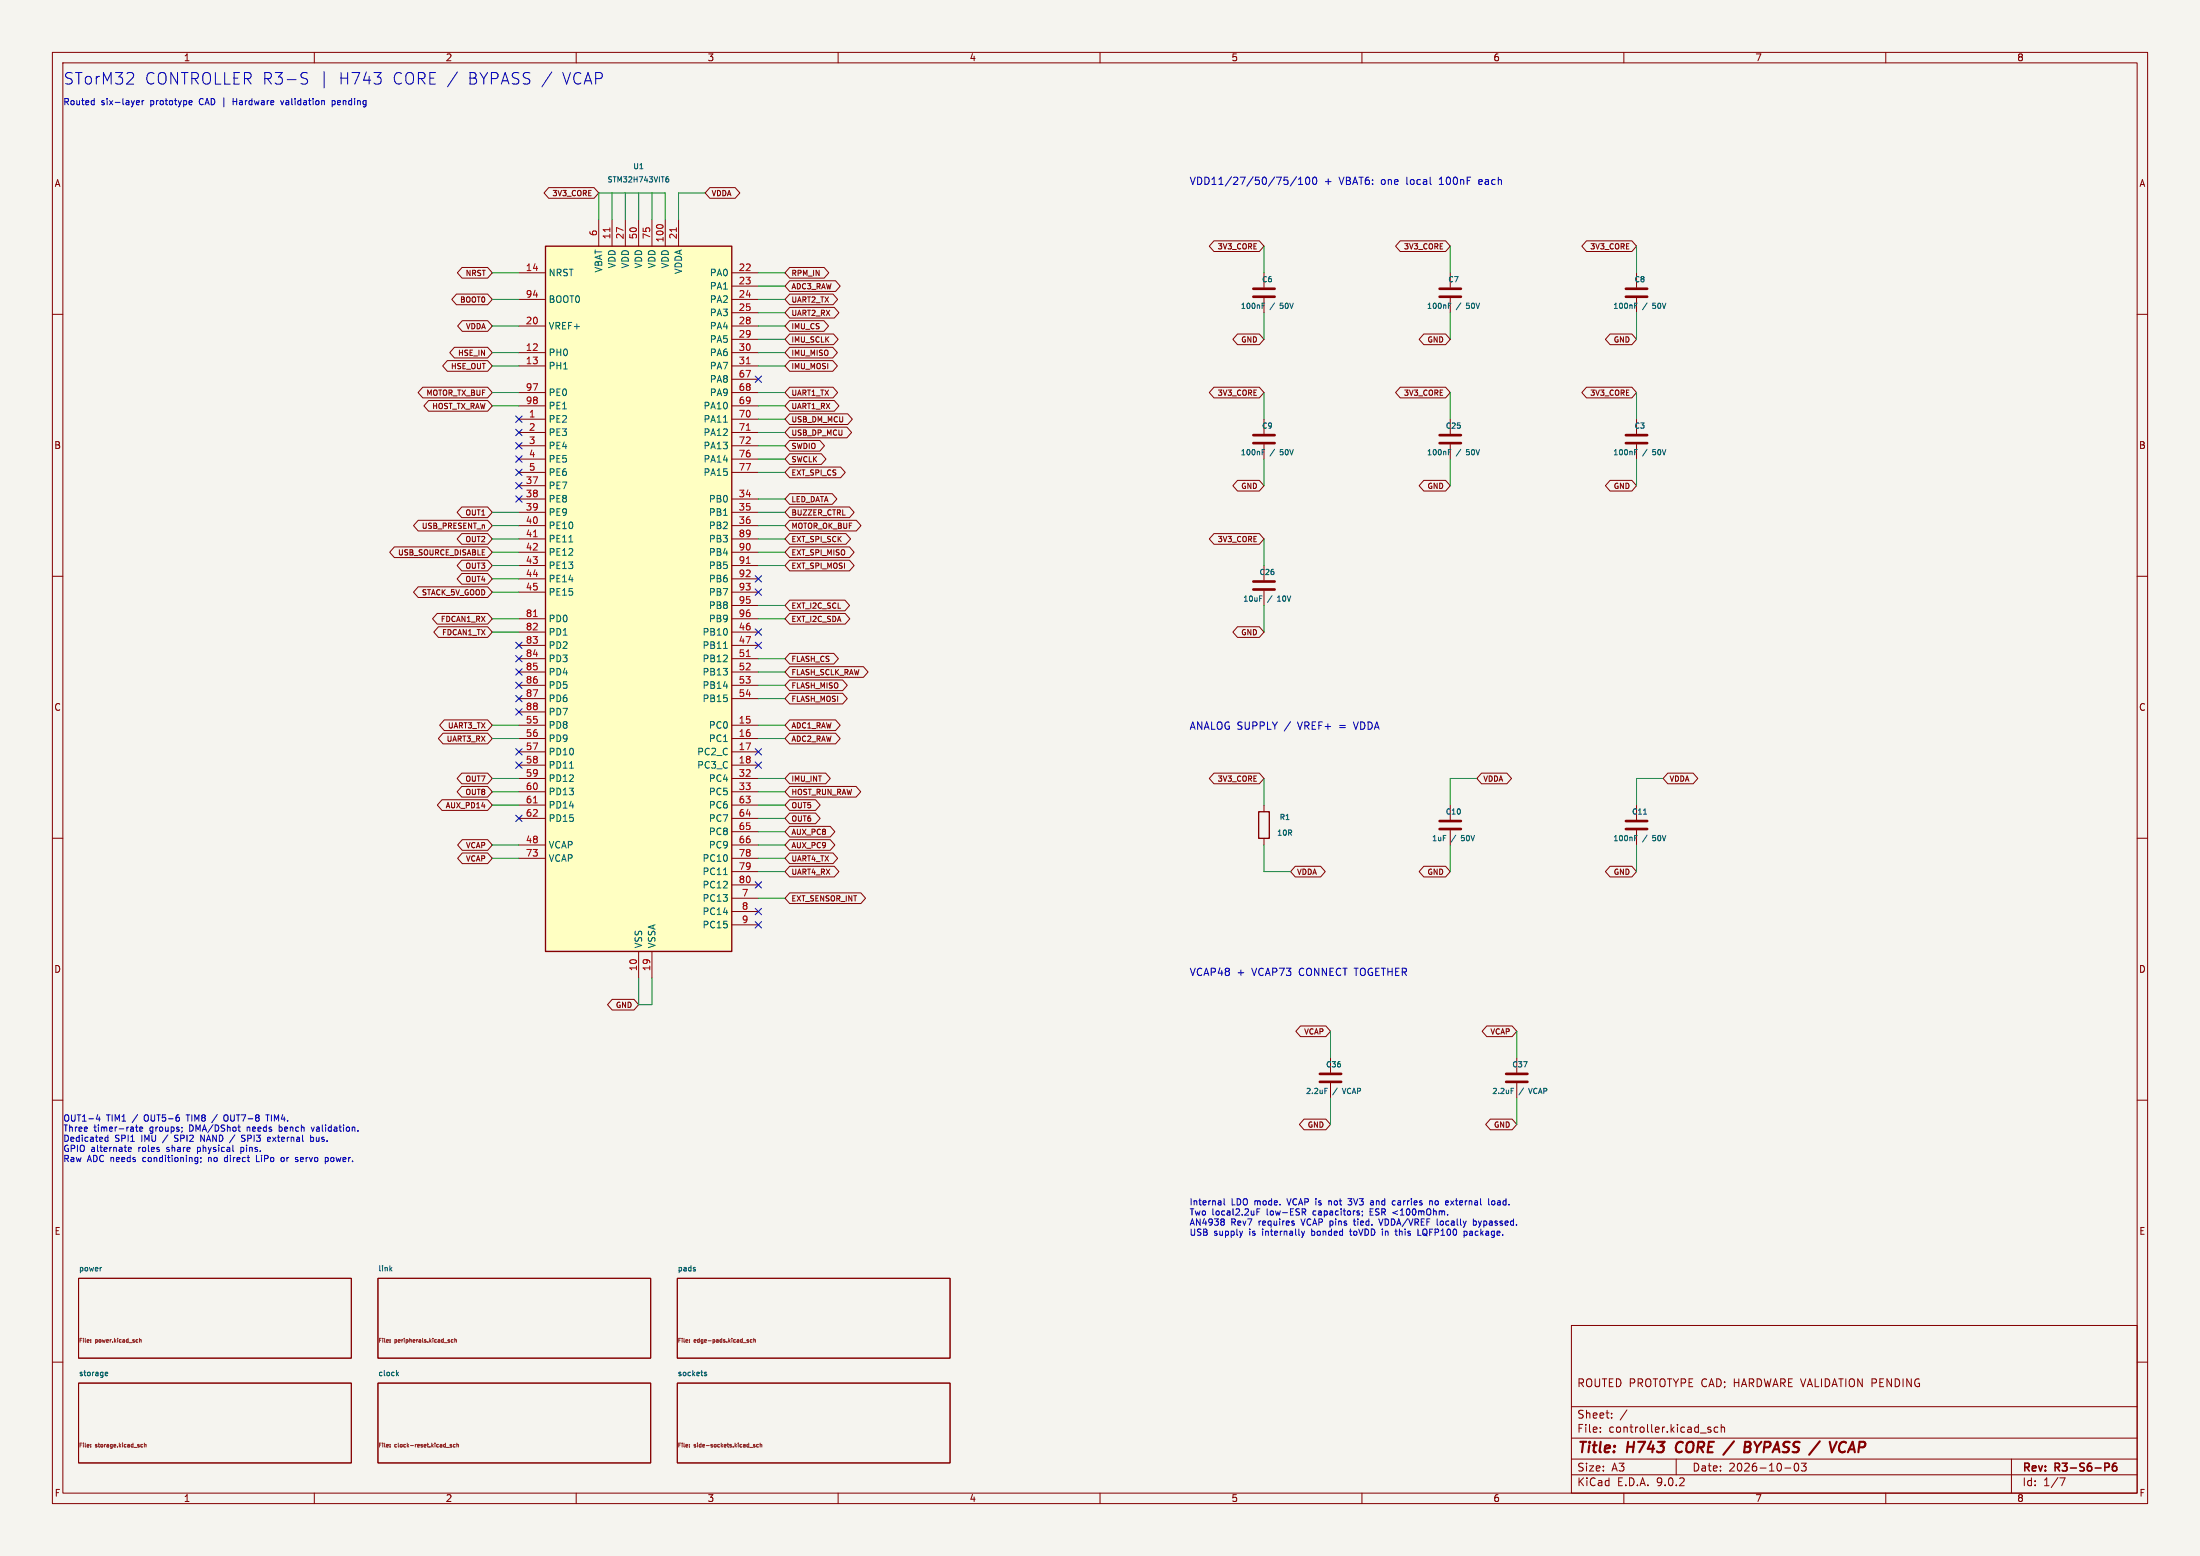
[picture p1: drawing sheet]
<svg xmlns="http://www.w3.org/2000/svg" width="420mm" height="297mm" viewBox="0 0 420 297" stroke-linecap="round" stroke-linejoin="round" font-family="sans-serif">
<path d="M0 0h420v297h-420z" fill="#f5f4ef" stroke="#f5f4ef" stroke-width=".19"/>
<g fill="none" stroke="#840000" stroke-width=".19">
<path d="M10 10h400v277h-400zM12 12h396v273h-396zM60 10v2M110 10v2M160 10v2M210 10v2M260 10v2M310 10v2M360 10v2M241.3 52.1v2.8M241.3 56.9v2.8M276.9 52.1v2.8"/>
<path d="M276.9 56.9v2.8M10 60h2M408 60h2M10 110h2M408 110h2M10 160h2M408 160h2M10 210h2M408 210h2M15 244h52.1v15.2h-52.1zM72.1 244h52.1v15.2h-52.1zM129.3 244h52.1v15.2h-52.1z"/>
<path d="M300 253h108v32h-108zM10 260h2M15 264h52.1v15.2h-52.1zM72.1 264h52.1v15.2h-52.1zM129.3 264h52.1v15.2h-52.1zM300 278.5h108M300 274.5h108M300 268.5h108M305.5 273.2v.2M305.5 272.5v.1M307.7 270.5v.2M307.7 269.8v.1"/>
<path d="M310.6 269.1l-1.3 1.9M320 278.5v3M326.1 272.8l.5 .2 .1 .2-.3 .2-.4-.1M326.1 272.5h.5M327.9 272.5l-.4-.1-.3 .3 .2 .6h.5M328.6 272.5l.2-.1 .4 .1v.9M328.6 271.9v1.5M342.7 279.4l.2-.1a.8 .8 0 0 1 .5 .7 .8 .8 0 0 1-.5 .8l-.2-.2-.2-.4zM343.9 279.3h.9l-.5 .6 .4 .1v.6l-.2 .2-.6-.2M384 278.5v6.5M408 260h2M60 285v2"/>
<path d="M110 285v2M160 285v2M210 285v2M260 285v2M300 281.5h108M310 285v2M340.7 280.2h1.2M360 285v2M393.2 282.1h1l-.6 1.5"/>
</g>
<path d="M401.8 279.3h.6l.3 .3-.2 .4-.7 .1M404 279.3a.59 .59 0 0 0-.7 .6v.6l.1 .2 .4 .1 .2-.2 .1-.5-.1-.2h-.5l-.2 .2" fill="none" stroke="#840000" stroke-width=".3"/>
<path d="M320.2 275.5a1.27 1.27 0 0 0 0 1.6M333.1 276.2h.7M333.2 275.2l.8 .1a.51 .51 0 0 1 .2 .5 .51 .51 0 0 1-.4 .4M333.8 276.2l.2 .1a.58 .58 0 0 1-.3 .9h-.7M351.2 276.9a.67 .67 0 0 0 1 .1M352.4 275.4a.73 .73 0 0 0-1.2 .3M353.7 275.2l-.9 2" fill="none" stroke="#840000" stroke-width=".4"/>
<g fill="none" stroke="#725600" stroke-width=".19">
<path d="M15.6 255.5h-.3v.7M15.9 255.5h.1M16.3 255.5v.6M17.3 256.1v.1M17.3 255.7v.1M21.9 255.5v.7M22.5 255.5h.1M24.5 255.5v.7M26.6 255.8l.3-.1 .1 .5M26.6 255.5v.7M72.8 255.5h-.4v.7M73.1 255.5h.1"/>
<path d="M73.4 255.5v.6M74.4 256.2h.1M74.5 255.7h.1M74.5 255.7l-.1 .1M77.2 255.5h.1M78.2 255.5v.7M80.7 255.5v.6M82 255.5v.7M82.6 255.5h.1M84.6 255.5v.7M85.8 256l.1 .1-.1 .1M85.8 255.7h.1"/>
<path d="M86.2 255.8v.3l.3 .1M86.2 255.7h.3M86.2 255.7v.1M86.8 255.8l.3-.1v.5M86.8 255.5v.7M129.9 255.5h-.3v.7M130.2 255.5h.1M130.6 255.5v.6M131.6 256.2h.1M131.6 255.7h.1M131.6 255.7l.1 .1M131.7 256.2h-.1"/>
<path d="M133.5 255.5v.7M137.8 255.5v.7M139.1 255.5v.7M139.7 255.5h.1M141.7 255.5v.7M142.7 256l.2 .1-.2 .1M142.7 255.7h.2M143.3 255.8v.3l.3 .1M143.3 255.7h.3M143.3 255.7v.1M143.9 255.8l.3-.1v.5M143.9 255.5v.7"/>
<path d="M15.6 275.5h-.3v.7M15.9 275.5h.1M16.3 275.5v.6M17.3 275.7v.1M17.3 276.1v.1M18.9 275.5v.6M22.8 275.5v.7M23.4 275.5h.1M25.4 275.5v.7M27 276.2h.2M27 275.7h.2M27.6 275.5v.7"/>
<path d="M27.6 275.7h.3v.5M27.6 275.7v.1M72.8 275.5h-.4v.7M73.1 275.5h.1M73.4 275.5v.6M74.4 276.2h.1M74.5 275.7h.1M74.5 276.2h.1M74.5 275.7l-.1 .1M76 275.5v.6M77.8 275.5v.7M81.6 275.5v.6"/>
<path d="M82.4 275.5v.7M83 275.5h.1M85 275.5v.7M85.2 276.3h.6M86.2 275.7l-.3 .1 .3 .2v.2h-.3M86.9 275.7h-.2l-.2 .2 .1 .3h.3M87.2 275.8l.3-.1v.5M87.2 275.5v.7M129.9 275.5h-.3v.7M130.2 275.5h.1M130.6 275.5v.6M131.6 275.7h.1"/>
<path d="M131.6 276.2h.1M131.6 275.7l.1 .1M131.7 276.2h-.1M133.2 275.5h.1M133.8 275.5v.7M137.7 275.5v.7M138.9 275.5v.6M140.3 275.5v.7M140.9 275.5h.1M142.9 275.5v.7M143.1 276.3h.6M144.1 275.7l-.3 .1 .3 .2v.2h-.3"/>
<path d="M144.8 275.7h-.2l-.2 .2 .1 .3h.3M145.1 275.5v.7M145.2 275.7h.2v.5M145.2 275.7l-.1 .1"/>
</g>
<g fill="none" stroke="#006464" stroke-width=".19">
<path d="M240.9 58.3h.4M240.9 57.9h.5M276.5 58.3h.3M276.5 57.9h.5M19.3 241.9h.1M74.5 242.2l.3 .4M74.8 241.9l-.4 .4M20.1 262.5h.4M20.1 262l.3-.1 .2 .3-.5 .1M75.8 262.2l.3 .4M76.1 261.9l-.4 .4M134.5 262.2l.4 .1v.2l-.1 .1-.3-.1"/>
<path d="M134.5 262h.4"/>
</g>
<path d="M239.3 55.1h4M239.3 56.6h4M274.8 55.1h4.1M274.8 56.6h4.1" fill="none" stroke="#840000" stroke-width=".51"/>
<path d="M104.1 47h35.6v134.6h-35.6z" fill="#ffffc2"/>
<path d="M104.1 47h35.6v134.6h-35.6zM240.3 154.9h2v5.1h-2z" fill="none" stroke="#840000" stroke-width=".25"/>
<g fill="none" stroke="#840000" stroke-width=".19">
<path d="M104.7 35.8h8.7l.9 1-.9 1h-8.7l-.8-1zM135.5 35.8h4.8l.9 1-.9 1h-4.8l-.9-1zM87.1 56.1h6l.9 1.1-.9 1h-6l-.9-1zM88.2 51.1h4.9l.9 1-.9 1h-4.9l-.9-1zM99.1 52.1h5M99.1 57.2h5M114.3 41.9v5.1M116.8 41.9v5.1M119.4 41.9v5.1M121.9 41.9v5.1M124.5 41.9v5.1M127 41.9v5.1"/>
<path d="M129.5 41.9v5.1M139.7 52.1h5.1M139.7 57.2h5.1M139.7 54.6h5.1M139.7 59.7h5.1M150.7 58.7h8.6l.9 1-.9 1h-8.6l-.8-1zM150.7 56.1h8.3l.9 1.1-.9 1h-8.3l-.8-1zM150.7 53.6h8.8l.9 1-.9 1h-8.8l-.8-1zM150.7 51.1h6.6l.9 1-.9 1h-6.6l-.8-1zM231.7 46h8.7l.9 1-.9 1h-8.7l-.8-1zM267.3 46h8.7l.9 1-.9 1h-8.7l-.9-1zM302.9 46h8.6l.9 1-.9 1h-8.6l-.9-1z"/>
<path d="M312.4 52.1v2.8M312.4 56.9v2.8M80.7 73.9h12.4l.9 1-.9 1h-12.4l-.9-1zM81.8 76.5h11.3l.9 1-.9 1h-11.3l-.9-1zM85.4 68.8h7.7l.9 1.1-.9 1h-7.7l-.9-1zM86.8 66.3h6.3l.9 1-.9 1h-6.3l-.9-1zM88.3 61.2h4.8l.9 1-.9 1h-4.8l-.9-1zM99.1 62.2h5M99.1 67.3h5M99.1 69.9h5M99.1 74.9h5M99.1 77.5h5"/>
<path d="M139.7 62.2h5.1M139.7 67.3h5.1M139.7 69.9h5.1M139.7 74.9h5.1M139.7 77.5h5.1M139.7 64.8h5.1M139.7 72.4h5.1M150.7 61.2h6.6l.9 1-.9 1h-6.6l-.8-1zM150.7 79h11.1l.9 1-.9 1h-11.1l-.8-1zM150.7 76.5h8.6l.9 1-.9 1h-8.6l-.8-1zM150.7 73.9h8.3l.9 1-.9 1h-8.3l-.8-1zM150.7 68.8h8.3l.9 1.1-.9 1h-8.3l-.8-1z"/>
<path d="M150.7 66.3h8.3l.9 1-.9 1h-8.3l-.8-1zM150.7 63.8h8.4l.9 1-.9 1h-8.4l-.8-1zM231.7 73.9h8.7l.9 1-.9 1h-8.7l-.8-1zM236.2 63.8h4.2l.9 1-.9 1h-4.2l-.8-1zM267.3 73.9h8.7l.9 1-.9 1h-8.7l-.9-1zM271.8 63.8h4.2l.9 1-.9 1h-4.2l-.9-1zM302.9 73.9h8.6l.9 1-.9 1h-8.6l-.9-1zM307.4 63.8h4.1l.9 1-.9 1h-4.1l-.9-1zM79.8 99.3h13.3l.9 1-.9 1h-13.3l-.9-1zM88.2 96.8h4.9l.9 1-.9 1h-4.9l-.9-1zM99.1 80h5M99.1 82.6h5"/>
<path d="M99.1 85.1h5M99.1 87.6h5M99.1 90.2h5M99.1 92.7h5M99.1 95.3h5M99.1 97.8h5M139.7 80h5.1M139.7 82.6h5.1M139.7 85.1h5.1M139.7 87.6h5.1M139.7 90.2h5.1M139.7 95.3h5.1"/>
<path d="M139.7 97.8h5.1M150.7 96.8h11.5l.9 1-.9 1h-11.5l-.8-1zM150.7 84.1h5.8l.9 1-.9 1h-5.8l-.8-1zM150.7 81.5h11l.9 1.1-.9 1h-11l-.8-1zM150.7 99.3h12.8l.9 1-.9 1h-12.8l-.8-1zM150.7 89.2h9.8l.9 1-.9 1h-9.8l-.8-1zM150.7 94.2h8.2l.9 1.1-.9 1h-8.2l-.8-1zM150.7 86.6h6.1l.9 1-.9 1h-6.1l-.8-1zM236.2 91.7h4.2l.9 1-.9 1h-4.2l-.8-1zM241.3 80v2.8M241.3 84.8v2.8M271.8 91.7h4.2l.9 1-.9 1h-4.2l-.9-1z"/>
<path d="M276.9 80v2.8M276.9 84.8v2.8M307.4 91.7h4.1l.9 1-.9 1h-4.1l-.9-1zM312.4 80v2.8M312.4 84.8v2.8M75.3 104.4h17.8l.9 1-.9 1h-17.8l-.9-1zM79.8 112h13.3l.9 1-.9 1h-13.3l-.9-1zM83.5 117.1h9.6l.9 1-.9 1h-9.6l-.9-1zM83.7 119.6h9.4l.9 1.1-.9 1h-9.4l-.9-1zM88.2 101.9h4.9l.9 1-.9 1h-4.9l-.9-1zM88.2 109.5h4.9l.9 1-.9 1h-4.9l-.9-1zM88.2 106.9h4.9l.9 1.1-.9 1h-4.9l-.9-1z"/>
<path d="M99.1 100.3h5M99.1 102.9h5M99.1 105.4h5M99.1 108h5M99.1 110.5h5M99.1 113h5M99.1 118.1h5M139.7 100.3h5.1M139.7 102.9h5.1M139.7 105.4h5.1M139.7 108h5.1M139.7 110.5h5.1"/>
<path d="M139.7 113h5.1M139.7 118.1h5.1M139.7 115.6h5.1M150.7 101.9h10.8l.9 1-.9 1h-10.8l-.8-1zM150.7 104.4h11.5l.9 1-.9 1h-11.5l-.8-1zM150.7 106.9h11.5l.9 1.1-.9 1h-11.5l-.8-1zM150.7 114.6h10.6l.9 1-.9 1h-10.6l-.8-1zM150.7 117.1h10.6l.9 1-.9 1h-10.6l-.8-1zM231.7 101.9h8.7l.9 1-.9 1h-8.7l-.8-1zM236.2 119.6h4.2l.9 1.1-.9 1h-4.2l-.8-1zM241.3 108v2.7M241.3 112.8v2.8"/>
<path d="M84.6 140h8.5l.9 1-.9 1h-8.5l-.9-1zM84.8 137.4h8.3l.9 1-.9 1h-8.3l-.9-1zM99.1 120.7h5M99.1 123.2h5M99.1 125.7h5M99.1 128.3h5M99.1 130.8h5M99.1 133.4h5M99.1 135.9h5M99.1 138.4h5M139.7 120.7h5.1M139.7 123.2h5.1"/>
<path d="M139.7 125.7h5.1M139.7 128.3h5.1M139.7 130.8h5.1M139.7 133.4h5.1M139.7 138.4h5.1M150.7 124.7h8.5l.9 1-.9 1h-8.5l-.8-1zM150.7 127.3h14.1l.9 1-.9 1h-14.1l-.8-1zM150.7 129.8h10.2l.9 1-.9 1h-10.2l-.8-1zM150.7 132.3h10.2l.9 1.1-.9 1h-10.2l-.8-1zM150.7 140h8.8l.9 1-.9 1h-8.8l-.8-1zM150.7 137.4h8.8l.9 1-.9 1h-8.8l-.8-1zM84.4 152.7h8.7l.9 1-.9 1h-8.7l-.9-1z"/>
<path d="M88.2 147.6h4.9l.9 1-.9 1h-4.9l-.9-1zM88.2 150.1h4.9l.9 1-.9 1h-4.9l-.9-1zM99.1 141h5M99.1 143.5h5M99.1 146.1h5M99.1 148.6h5M99.1 151.1h5M99.1 153.7h5M99.1 156.2h5M139.7 141h5.1M139.7 143.5h5.1M139.7 146.1h5.1"/>
<path d="M139.7 148.6h5.1M139.7 151.1h5.1M139.7 153.7h5.1M139.7 156.2h5.1M139.7 158.8h5.1M150.7 150.1h12.7l.9 1-.9 1h-12.7l-.8-1zM150.7 157.7h7.8l.9 1.1-.9 1h-7.8l-.8-1zM150.7 155.2h5l.9 1-.9 1h-5l-.8-1zM150.7 152.7h5l.9 1-.9 1h-5l-.8-1zM150.7 147.6h6.9l.9 1-.9 1h-6.9l-.8-1zM231.7 147.6h8.7l.9 1-.9 1h-8.7l-.8-1zM241.3 153.7v1.2"/>
<path d="M276.9 153.7v2.8M276.9 158.5v2.8M282.8 147.6h4.9l.9 1-.9 1h-4.9l-.9-1zM312.4 153.7v2.8M312.4 158.5v2.8M318.4 147.6h4.8l.9 1-.9 1h-4.8l-.9-1zM88.3 162.8h4.8l.9 1-.9 1h-4.8l-.9-1zM88.3 160.3h4.8l.9 1-.9 1h-4.8l-.9-1zM99.1 161.3h5M99.1 163.8h5M139.7 161.3h5.1M139.7 163.8h5.1"/>
<path d="M139.7 166.4h5.1M139.7 168.9h5.1M139.7 171.5h5.1M139.7 174h5.1M139.7 176.5h5.1M150.7 160.3h7.8l.9 1-.9 1h-7.8l-.8-1zM150.7 162.8h8.3l.9 1-.9 1h-8.3l-.8-1zM150.7 165.4h8.6l.9 1-.9 1h-8.6l-.8-1zM150.7 170.4h13.6l.9 1.1-.9 1h-13.6l-.8-1zM241.3 160v1.3M247.3 165.4h4.8l.9 1-.9 1h-4.8l-.9-1zM271.8 165.4h4.2l.9 1-.9 1h-4.2l-.9-1z"/>
<path d="M307.4 165.4h4.1l.9 1-.9 1h-4.1l-.9-1zM116.9 190.8h4.1l.9 1-.9 1h-4.1l-.9-1zM121.9 181.6v5.1M124.5 181.6v5.1M248.3 195.8h4.8l.9 1.1-.9 1h-4.8l-.9-1zM283.8 195.8h4.9l.9 1.1-.9 1h-4.9l-.9-1zM248.9 213.6h4.2l.9 1-.9 1h-4.2l-.8-1zM254 201.9v2.8M254 206.8v2.8M284.5 213.6h4.2l.9 1-.9 1h-4.2l-.9-1zM289.6 201.9v2.8M289.6 206.8v2.8"/>
</g>
<g fill="none" stroke="#006464" stroke-width=".19">
<path d="M127.2 34.2l.3-.1 .2 .2-.1 .4h-.4M127.6 33.7l-.3 .1-.2 .2M312.1 58.3h.3M312.1 57.9h.4M138.1 80.6h.7M240.9 86.3h.4M240.9 85.8h.5M276.5 86.3h.3M276.5 85.8h.5M312.1 86.3h.3M312.1 85.8h.4M108.6 103.4h.7"/>
<path d="M240.5 113.7h.4M138.1 123.8h.7M108.7 146.6h.8M312.1 159.9h.3M312.1 159.5h.4M313.8 155.4h.5M138.1 166.9h.7M252.9 207.7h.5M288.5 207.7h.5"/>
</g>
<path d="M116.4 43.5v.7M129.1 43.5v.7M142.5 69.4h.7M142.5 82.1h.7M101.8 102.5h.8M101.8 117.7h.8M142.5 107.5h.7M142.5 125.3h.7M101.8 153.3h.8" fill="none" stroke="#a90000" stroke-width=".19"/>
<g fill="none" stroke="#840000" stroke-width=".51">
<path d="M310.4 55.1h4.1M310.4 56.6h4.1M239.3 83.1h4M239.3 84.6h4M274.8 83.1h4.1M274.8 84.6h4.1M310.4 83.1h4.1M310.4 84.6h4.1M239.3 111h4M239.3 112.5h4M274.8 156.7h4.1M274.8 158.2h4.1"/>
<path d="M310.4 156.7h4.1M310.4 158.2h4.1M252 205h4M252 206.5h4M287.5 205h4.1M287.5 206.5h4.1"/>
</g>
<g fill="none" stroke="#009600" stroke-width=".19">
<path d="M116.8 36.8v5.1M119.4 36.8v5.1M121.9 36.8v5.1M124.5 36.8v5.1M134.6 36.8h-5.1v5.1M94 52.1h5.1M94 57.2h5.1M114.3 41.9v-5.1h12.7v5.1M144.8 52.1h5.1M144.8 54.6h5.1M144.8 57.2h5.1M144.8 59.7h5.1"/>
<path d="M241.3 47v5.1M241.3 59.7v5.1M276.9 47v5.1M276.9 59.7v5.1M312.4 47v5.1M312.4 59.7v5.1M94 62.2h5.1M94 67.3h5.1M94 77.5h5.1M94 69.9h5.1M94 74.9h5.1M144.8 62.2h5.1"/>
<path d="M144.8 64.8h5.1M144.8 67.3h5.1M144.8 77.5h5.1M144.8 69.9h5.1M144.8 74.9h5.1M241.3 74.9v5.1M276.9 74.9v5.1M312.4 74.9v5.1M94 97.8h5.1M144.8 90.2h5.1M144.8 97.8h5.1M144.8 95.3h5.1"/>
<path d="M144.8 87.6h5.1M144.8 80h5.1M144.8 82.6h5.1M144.8 85.1h5.1M241.3 87.6v5.1M276.9 87.6v5.1M312.4 87.6v5.1M94 118.1h5.1M94 113h5.1M94 110.5h5.1M94 108h5.1M94 105.4h5.1"/>
<path d="M94 102.9h5.1M94 100.3h5.1M144.8 115.6h5.1M144.8 118.1h5.1M144.8 108h5.1M144.8 105.4h5.1M144.8 102.9h5.1M144.8 100.3h5.1M241.3 102.9v5.1M241.3 115.6v5.1M94 138.4h5.1M94 120.7h5.1"/>
<path d="M144.8 133.4h5.1M144.8 138.4h5.1M144.8 130.8h5.1M144.8 128.3h5.1M144.8 125.7h5.1M94 153.7h5.1M94 141h5.1M94 148.6h5.1M94 151.1h5.1M144.8 158.8h5.1M144.8 156.2h5.1M144.8 153.7h5.1"/>
<path d="M144.8 141h5.1M144.8 148.6h5.1M144.8 151.1h5.1M241.3 148.6v5.1M281.9 148.6h-5v5.1M317.5 148.6h-5.1v5.1M94 161.3h5.1M94 163.8h5.1M144.8 166.4h5.1M144.8 161.3h5.1M144.8 171.5h5.1M144.8 163.8h5.1"/>
<path d="M241.3 161.3v5.1h5.1M276.9 161.3v5.1M312.4 161.3v5.1M121.9 186.7v5.1h2.6v-5.1M254 196.9v5M289.6 196.9v5M254 209.6v5M289.6 209.6v5"/>
</g>
<g fill="none" stroke="#000084" stroke-width=".19">
<path d="M98.5 79.4l1.2 1.2M99.7 79.4l-1.2 1.2M144.2 71.8l1.2 1.2M145.4 71.8l-1.2 1.2M98.5 81.9l1.2 1.3M98.5 84.5l1.2 1.2M98.5 87l1.2 1.2M98.5 89.6l1.2 1.2M98.5 94.6l1.2 1.3M98.5 92.1l1.2 1.2M99.7 81.9l-1.2 1.3M99.7 84.5l-1.2 1.2"/>
<path d="M99.7 87l-1.2 1.2M99.7 89.6l-1.2 1.2M99.7 94.6l-1.2 1.3M99.7 92.1l-1.2 1.2M144.2 112.4l1.2 1.2M144.2 109.9l1.2 1.2M145.4 112.4l-1.2 1.2M145.4 109.9l-1.2 1.2M98.5 135.3l1.2 1.2M98.5 132.7l1.2 1.3M98.5 130.2l1.2 1.2M98.5 127.7l1.2 1.2"/>
<path d="M98.5 125.1l1.2 1.2M98.5 122.6l1.2 1.2M99.7 135.3l-1.2 1.2M99.7 132.7l-1.2 1.3M99.7 130.2l-1.2 1.2M99.7 127.7l-1.2 1.2M99.7 125.1l-1.2 1.2M99.7 122.6l-1.2 1.2M144.2 122.6l1.2 1.2M144.2 120l1.2 1.3M145.4 122.6l-1.2 1.2M145.4 120l-1.2 1.3"/>
<path d="M98.5 145.4l1.2 1.3M98.5 155.6l1.2 1.2M98.5 142.9l1.2 1.2M99.7 145.4l-1.2 1.3M99.7 155.6l-1.2 1.2M99.7 142.9l-1.2 1.2M144.2 142.9l1.2 1.2M144.2 145.4l1.2 1.3M145.4 142.9l-1.2 1.2M145.4 145.4l-1.2 1.3M144.2 168.3l1.2 1.2M144.2 173.4l1.2 1.2"/>
<path d="M144.2 175.9l1.2 1.2M145.4 168.3l-1.2 1.2M145.4 173.4l-1.2 1.2M145.4 175.9l-1.2 1.2"/>
</g>
<g fill="none" stroke="#0000c2" stroke-width=".19">
<path d="M17.9 19.2l.1 .1M18 18.8v1.2M18 19.9l-.1 .1M26.1 19.9h.5M26.1 19.3l.3-.1 .2 .3-.6 .1M27.1 19.2v.8M27.5 19.2l-.4 .2M36.3 19.2l.3 .1 .1 .2-.6 .1M36.6 19.9l-.3 .1M44.5 18.8v1.2M44.5 19.4h.7M53.6 19.2l.3 .8 .3-.8"/>
<path d="M57.7 14.8l.2 .1a.81 .81 0 0 1 .8 .5 .56 .56 0 0 1-.4 .6h-.5M57.7 14l.2-.2 .8 .2M61.9 13.6v3.2M63.4 19.3l.4-.1 .2 .2-.1 .5h-.5M63.4 19.2v1.2M87.3 13.7l-1.9 2.9M105.3 13.7l-1.8 2.9M245.2 33.8h.6M245.8 34.4l.1 .2-.1 .5M247.5 33.7l-1.2 1.8M247.9 35.2h.8M247.9 34.2l.4-.4v1.4"/>
<path d="M249.4 33.9l.2-.1a.75 .75 0 0 1 .5 .7 .75 .75 0 0 1-.5 .7 .93 .93 0 0 1-.2-1.3zM250.8 33.9l.1-.1a.75 .75 0 0 1 .5 .7 .75 .75 0 0 1-.5 .7 .93 .93 0 0 1-.1-1.3zM274.8 35.2h.8M274.9 34.1l-.1 .1M282.5 34.3l-.2 .2v.5l.2 .2M283 34.6l-.7 .1M258.4 137.8l.4 1.4M18.7 212.7l-.3 .9h.7M19 213.2v.8M20.6 216.7v1.2M20.6 217.1h-.3l-.3 .2 .2 .5h.4M24.5 219.4l.6-.1-.1-.2-.3-.1-.2 .2 .1 .5h.4"/>
<path d="M25.9 215.1h.4M26 214.7v1.1l.3 .1M26.7 215.5l.5-.1v-.2l-.4-.1-.1 .2v.6h.5M33.3 217.8l.2 .1M34.7 215.2v.1M34.8 215.9l-.1 .1M35.5 212.8h.7M38.3 217.9v-1.2l.7 1.2M41.5 212.7l-1.1 1.6M43.2 212.8a.4 .4 0 0 0-.5 .4v.4a.4 .4 0 0 0 .5 .4M45.4 215.1h.5M45.8 215.9h.1"/>
<path d="M46 219.7l.3 .1M46 219v1.2M46.3 219l-.3 .1M46.8 216.7h-.5l-.2 .2 .1 .3 .5 .2v.3l-.1 .2-.5-.1M47.2 215.1v.8M47.2 215.2h.1M50.7 212.8h.7M51.1 212.8v1.2M51.2 217.1h.4v.2l-.5 .2M51.6 217.8l-.4 .1M53.3 215.9h.3M53.3 214.7v1.2"/>
<path d="M53.6 215.1l-.3 .1M59.3 217.1h.3l.3 .2-.1 .5h-.5M59.3 216.7v1.2M59.4 215.1l.3 .8 .3-.8M37.3 221.7h.5M37.3 221h.5M37.8 220.9v1l-.4 .2M38.4 221.7l-.1 .2M39.8 220.9v.8M42.9 221v.6l.4 .1M49 220.5v1.2h.5M53.7 221l.3-.1 .3 .3-.1 .5-.5-.1"/>
<path d="M62.2 220.9l.4 .1 .1 .2-.1 .4-.4 .1M63.2 221v.6M233 229.3l.1 .7M233.1 229.9l-.1 .1M233.1 229.5h-.1M233.7 228.8v1l.1 .2M233.7 232.9l-.2 .3 .2 .1v.3l-.2 .3M237.2 235l-.3 .8M240 231.3h.4M240 230.7v1.2M246.9 233.5l.2 .1-.2 .3M246.9 233.1h.1"/>
<path d="M248.5 235l.3 .8M248.8 235.8l-.3 .4M248.9 231.4l.4 .5M249 235l-.2 .8M249.3 231l-.1 .3-.6 .1M253.7 229.2v.8M254 229.2l-.3 .1M257.3 228.8h.8l-.4 .5h.1M257.3 229.9l.5 .1M257.6 235h.5M257.8 234.6v1l.2 .2M258.5 232.7v1l.2 .2"/>
<path d="M259.4 231.5l.2 .2-.2 .2M259.4 231.1l.1 .1M260.1 231.2v.1M260.1 231.9l-.1 .2M261.6 231.3h.4M261.8 229.2l.4 .2v.6M262.1 230.7h-.5v1.2h.5M262.2 229.9l-.4 .1M262.2 229.5h-.4M263.2 232.7l.4 1.2 .4-1.2M266 229.2l.4 .1M266.3 235h.5"/>
<path d="M266.4 229.9l-.4 .1M266.5 235.7l.3 .1M270.7 235.8h.6M272.9 229.3h.5v.7M272.9 229.2v.8M274.1 229.3l-.1 .1 .1 .5M274.4 233.7l.1 .2M275 233.1l-.1 .2 .1 .5M276.4 231.8v.1M276.9 229.2l.7 .8M277.6 229.2l-.7 .8M280 235.1v.6l-.4 .1"/>
<path d="M280.6 235.4v.3M281.3 232.7v1.2M281.3 233.1h.3l.2 .2-.1 .5h-.4M284.2 229.8l.2 .2M284.9 229.3l.3-.1 .2 .2v.4l-.2 .2-.4-.2z"/>
</g>
<g font-size="3.1" fill="#0000c2">
<text x="12" y="16.4">STorM32</text>
<text x="27.5" y="16.4">CONTROLLER R3-S</text>
<text x="64.6" y="16.4">H743</text>
<text x="74.8" y="16.4">CORE /</text>
<text x="89.2" y="16.4">BYPASS /</text>
<text x="107.3" y="16.4">VCAP</text>
</g>
<g font-size="2.8" fill="#840000">
<text x="301" y="277.9">Title:</text>
<text x="310.6" y="277.9">H743</text>
<text x="320.8" y="277.9">CORE /</text>
<text x="335.4" y="277.9">BYPASS</text>
<text x="349" y="277.9">/</text>
<text x="353.4" y="277.9">VCAP</text>
</g>
<g font-size="2.1" fill="#840000">
<text x="301" y="265">ROUTED PROTOTYPE CAD; HARDWARE VALIDATION PENDING</text>
<text x="301" y="273.7">File:</text>
<text x="301" y="271">Sheet:</text>
<text x="307.1" y="273.7">controller.kicad_sch</text>
<text x="301" y="281.1">Size:</text>
<text x="307.6" y="281.1">A3</text>
<text x="323" y="281.1">Date:</text>
<text x="330" y="281.1">2026-10-03</text>
<text x="386" y="281.3">Rev:</text>
<text x="392.4" y="281.3">R3-S6-P6</text>
<text x="301" y="283.9">KiCad</text>
<text x="308.7" y="283.9">E.D.A.</text>
<text x="316.3" y="283.9">9.0.2</text>
<text x="386" y="283.9">Id:</text>
<text x="390.1" y="283.9">1/7</text>
</g>
<g font-size="1.9" fill="#0000c2">
<text x="227" y="35.6">VDD11/27/50/75/100</text>
<text x="252.8" y="35.6">+</text>
<text x="255.8" y="35.6">VBAT6:</text>
<text x="263.9" y="35.6">one</text>
<text x="268.8" y="35.6">local</text>
<text x="275.3" y="35.6">100nF</text>
<text x="283" y="35.6">each</text>
<text x="227" y="139.6">ANALOG SUPPLY</text>
<text x="245.3" y="139.6">/</text>
<text x="248" y="139.6">VREF+</text>
<text x="256" y="139.6">=</text>
<text x="259" y="139.6">VDDA</text>
<text x="227" y="186.6">VCAP48</text>
<text x="236.1" y="186.6">+</text>
<text x="239.1" y="186.6">VCAP73</text>
<text x="248.2" y="186.6">CONNECT TOGETHER</text>
</g>
<g font-size="1.8" fill="#840000">
<text x="35" y="11.9">1</text>
<text x="85" y="11.9">2</text>
<text x="135" y="11.9">3</text>
<text x="185" y="11.9">4</text>
<text x="235" y="11.9">5</text>
<text x="285" y="11.9">6</text>
<text x="335" y="11.9">7</text>
<text x="385" y="11.9">8</text>
<text x="10.3" y="35.9">A</text>
<text x="408.3" y="35.9">A</text>
<text x="10.3" y="85.9">B</text>
<text x="408.2" y="85.9">B</text>
<text x="10.3" y="135.9">C</text>
<text x="408.2" y="135.9">C</text>
<text x="10.3" y="185.9">D</text>
<text x="408.2" y="185.9">D</text>
<text x="10.3" y="235.9">E</text>
<text x="408.3" y="235.9">E</text>
<text x="10.3" y="285.9">F</text>
<text x="35" y="286.9">1</text>
<text x="85" y="286.9">2</text>
<text x="135" y="286.9">3</text>
<text x="185" y="286.9">4</text>
<text x="235" y="286.9">5</text>
<text x="285" y="286.9">6</text>
<text x="335" y="286.9">7</text>
<text x="385" y="286.9">8</text>
<text x="408.3" y="285.9">F</text>
</g>
<g font-size="1.8" fill="#a90000">
<text x="114" y="45.2" transform="rotate(-90 114 45.2)">6</text>
<text x="116.6" y="45.8" transform="rotate(-90 116.6 45.8)">11</text>
<text x="119.1" y="45.8" transform="rotate(-90 119.1 45.8)">27</text>
<text x="121.7" y="45.8" transform="rotate(-90 121.7 45.8)">50</text>
<text x="124.2" y="45.8" transform="rotate(-90 124.2 45.8)">75</text>
<text x="126.7" y="46.4" transform="rotate(-90 126.7 46.4)">100</text>
<text x="129.3" y="45.8" transform="rotate(-90 129.3 45.8)">21</text>
<text x="100.3" y="51.8">14</text>
<text x="140.9" y="51.8">22</text>
<text x="100.3" y="56.9">94</text>
<text x="140.9" y="54.4">23</text>
<text x="140.9" y="56.9">24</text>
<text x="140.9" y="59.4">25</text>
<text x="100.3" y="62">20</text>
<text x="140.9" y="62">28</text>
<text x="140.9" y="64.5">29</text>
<text x="100.3" y="67.1">12</text>
<text x="100.3" y="69.6">13</text>
<text x="140.9" y="67.1">30</text>
<text x="140.9" y="69.6">31</text>
<text x="100.3" y="74.7">97</text>
<text x="100.3" y="77.2">98</text>
<text x="140.9" y="72.1">67</text>
<text x="140.9" y="74.7">68</text>
<text x="140.9" y="77.2">69</text>
<text x="100.9" y="79.8">1</text>
<text x="100.9" y="82.3">2</text>
<text x="140.9" y="79.8">70</text>
<text x="140.9" y="82.3">71</text>
<text x="100.9" y="84.8">3</text>
<text x="100.9" y="87.4">4</text>
<text x="100.9" y="89.9">5</text>
<text x="140.9" y="84.8">72</text>
<text x="140.9" y="87.4">76</text>
<text x="140.9" y="89.9">77</text>
<text x="100.3" y="92.5">37</text>
<text x="100.3" y="95">38</text>
<text x="140.9" y="95">34</text>
<text x="100.3" y="97.5">39</text>
<text x="100.3" y="100.1">40</text>
<text x="140.9" y="97.5">35</text>
<text x="140.9" y="100.1">36</text>
<text x="100.3" y="102.6">41</text>
<text x="100.3" y="105.2">42</text>
<text x="100.3" y="107.7">43</text>
<text x="140.9" y="102.6">89</text>
<text x="140.9" y="105.2">90</text>
<text x="140.9" y="107.7">91</text>
<text x="100.3" y="110.2">44</text>
<text x="100.3" y="112.8">45</text>
<text x="140.9" y="110.2">92</text>
<text x="140.9" y="112.8">93</text>
<text x="100.3" y="117.9">81</text>
<text x="140.9" y="115.3">95</text>
<text x="140.9" y="117.9">96</text>
<text x="100.3" y="120.4">82</text>
<text x="100.3" y="122.9">83</text>
<text x="100.3" y="125.5">84</text>
<text x="140.9" y="120.4">46</text>
<text x="140.9" y="122.9">47</text>
<text x="140.9" y="125.5">51</text>
<text x="100.3" y="128">85</text>
<text x="100.3" y="130.6">86</text>
<text x="140.9" y="128">52</text>
<text x="140.9" y="130.6">53</text>
<text x="100.3" y="133.1">87</text>
<text x="100.3" y="135.6">88</text>
<text x="140.9" y="133.1">54</text>
<text x="100.3" y="138.2">55</text>
<text x="100.3" y="140.7">56</text>
<text x="100.3" y="143.3">57</text>
<text x="140.9" y="138.2">15</text>
<text x="140.9" y="140.7">16</text>
<text x="140.9" y="143.3">17</text>
<text x="100.3" y="145.8">58</text>
<text x="100.3" y="148.3">59</text>
<text x="140.9" y="145.8">18</text>
<text x="140.9" y="148.3">32</text>
<text x="100.3" y="150.9">60</text>
<text x="100.3" y="153.4">61</text>
<text x="100.3" y="156">62</text>
<text x="140.9" y="150.9">33</text>
<text x="140.9" y="153.4">63</text>
<text x="140.9" y="156">64</text>
<text x="100.3" y="161">48</text>
<text x="140.9" y="158.5">65</text>
<text x="140.9" y="161">66</text>
<text x="100.3" y="163.6">73</text>
<text x="140.9" y="163.6">78</text>
<text x="140.9" y="166.1">79</text>
<text x="140.9" y="168.7">80</text>
<text x="141.5" y="171.2">7</text>
<text x="141.5" y="173.7">8</text>
<text x="141.5" y="176.3">9</text>
<text x="121.7" y="185.5" transform="rotate(-90 121.7 185.5)">10</text>
<text x="124.2" y="185.5" transform="rotate(-90 124.2 185.5)">19</text>
</g>
<g font-size="1.8" fill="#006464">
<text x="104.6" y="52.9">NRST</text>
<text x="115.2" y="52.1" transform="rotate(-90 115.2 52.1)">VBAT</text>
<text x="117.7" y="51.3" transform="rotate(-90 117.7 51.3)">VDD</text>
<text x="120.2" y="51.3" transform="rotate(-90 120.2 51.3)">VDD</text>
<text x="122.8" y="51.3" transform="rotate(-90 122.8 51.3)">VDD</text>
<text x="125.3" y="51.3" transform="rotate(-90 125.3 51.3)">VDD</text>
<text x="127.9" y="51.3" transform="rotate(-90 127.9 51.3)">VDD</text>
<text x="130.4" y="52.4" transform="rotate(-90 130.4 52.4)">VDDA</text>
<text x="135.4" y="52.9">PA0</text>
<text x="104.6" y="58">BOOT0</text>
<text x="135.4" y="55.5">PA1</text>
<text x="135.4" y="58">PA2</text>
<text x="104.6" y="63.1">VREF+</text>
<text x="135.4" y="60.6">PA3</text>
<text x="135.4" y="63.1">PA4</text>
<text x="135.4" y="65.6">PA5</text>
<text x="104.6" y="68.2">PH0</text>
<text x="104.6" y="70.7">PH1</text>
<text x="135.4" y="68.2">PA6</text>
<text x="135.4" y="70.7">PA7</text>
<text x="104.6" y="75.8">PE0</text>
<text x="135.4" y="73.3">PA8</text>
<text x="135.4" y="75.8">PA9</text>
<text x="104.6" y="78.3">PE1</text>
<text x="104.6" y="80.9">PE2</text>
<text x="104.6" y="83.4">PE3</text>
<text x="134.2" y="78.3">PA10</text>
<text x="134.2" y="80.9">PA11</text>
<text x="134.2" y="83.4">PA12</text>
<text x="104.6" y="86">PE4</text>
<text x="104.6" y="88.5">PE5</text>
<text x="134.2" y="86">PA13</text>
<text x="134.2" y="88.5">PA14</text>
<text x="104.6" y="91">PE6</text>
<text x="104.6" y="93.6">PE7</text>
<text x="134.2" y="91">PA15</text>
<text x="104.6" y="96.1">PE8</text>
<text x="104.6" y="98.7">PE9</text>
<text x="104.6" y="101.2">PE10</text>
<text x="135.2" y="96.1">PB0</text>
<text x="135.2" y="98.7">PB1</text>
<text x="135.2" y="101.2">PB2</text>
<text x="104.6" y="103.7">PE11</text>
<text x="104.6" y="106.3">PE12</text>
<text x="135.2" y="103.7">PB3</text>
<text x="135.2" y="106.3">PB4</text>
<text x="104.6" y="108.8">PE13</text>
<text x="104.6" y="111.4">PE14</text>
<text x="104.6" y="113.9">PE15</text>
<text x="135.2" y="108.8">PB5</text>
<text x="135.2" y="111.4">PB6</text>
<text x="135.2" y="113.9">PB7</text>
<text x="104.6" y="119">PD0</text>
<text x="135.2" y="116.4">PB8</text>
<text x="135.2" y="119">PB9</text>
<text x="104.6" y="121.5">PD1</text>
<text x="104.6" y="124.1">PD2</text>
<text x="134" y="121.5">PB10</text>
<text x="134" y="124.1">PB11</text>
<text x="104.6" y="126.6">PD3</text>
<text x="104.6" y="129.1">PD4</text>
<text x="104.6" y="131.7">PD5</text>
<text x="134" y="126.6">PB12</text>
<text x="134" y="129.1">PB13</text>
<text x="134" y="131.7">PB14</text>
<text x="104.6" y="134.2">PD6</text>
<text x="104.6" y="136.8">PD7</text>
<text x="134" y="134.2">PB15</text>
<text x="104.6" y="139.3">PD8</text>
<text x="104.6" y="141.8">PD9</text>
<text x="135.2" y="139.3">PC0</text>
<text x="135.2" y="141.8">PC1</text>
<text x="104.6" y="144.4">PD10</text>
<text x="104.6" y="146.9">PD11</text>
<text x="104.6" y="149.5">PD12</text>
<text x="133" y="144.4">PC2_C</text>
<text x="133" y="146.9">PC3_C</text>
<text x="135.2" y="149.5">PC4</text>
<text x="104.6" y="152">PD13</text>
<text x="104.6" y="154.5">PD14</text>
<text x="135.2" y="152">PC5</text>
<text x="135.2" y="154.5">PC6</text>
<text x="104.6" y="157.1">PD15</text>
<text x="135.2" y="157.1">PC7</text>
<text x="135.2" y="159.6">PC8</text>
<text x="104.6" y="162.2">VCAP</text>
<text x="104.6" y="164.7">VCAP</text>
<text x="134" y="164.7">PC10</text>
<text x="134" y="167.2">PC11</text>
<text x="135.2" y="162.2">PC9</text>
<text x="134" y="169.8">PC12</text>
<text x="134" y="172.3">PC13</text>
<text x="134" y="174.9">PC14</text>
<text x="134" y="177.4">PC15</text>
<text x="122.8" y="181.1" transform="rotate(-90 122.8 181.1)">VSS</text>
<text x="125.3" y="181.1" transform="rotate(-90 125.3 181.1)">VSSA</text>
</g>
<g font-size="1.7" fill="#0000c2">
<text x="12" y="20.4">Routed</text>
<text x="19.3" y="20.4">six-layer</text>
<text x="28.8" y="20.4">prototype</text>
<text x="38.4" y="20.4">CAD |</text>
<text x="45.2" y="20.4">Hardware</text>
<text x="54.6" y="20.4">validation</text>
<text x="64.5" y="20.4">pending</text>
<text x="12" y="214.4">OUT1-4</text>
<text x="20.3" y="214.4">TIM1</text>
<text x="25.5" y="214.4">/</text>
<text x="27.9" y="214.4">OUT5-6</text>
<text x="36.2" y="214.4">TIM8</text>
<text x="41.3" y="214.4">/</text>
<text x="43.7" y="214.4">OUT7-8</text>
<text x="52" y="214.4">TIM4.</text>
<text x="12" y="216.3">Three</text>
<text x="12" y="218.3">Dedicated</text>
<text x="12" y="220.2">GPIO</text>
<text x="17.4" y="220.2">alternate</text>
<text x="17.9" y="216.3">timer-rate</text>
<text x="21.9" y="218.3">SPI1</text>
<text x="26.5" y="220.2">roles</text>
<text x="27.1" y="218.3">IMU</text>
<text x="28.7" y="216.3">groups;</text>
<text x="31.5" y="218.3">/</text>
<text x="32.1" y="220.2">share</text>
<text x="33.8" y="218.3">SPI2</text>
<text x="36.5" y="216.3">DMA/DShot</text>
<text x="38.2" y="220.2">physical</text>
<text x="39" y="218.3">NAND /</text>
<text x="46.7" y="220.2">pins.</text>
<text x="47.3" y="218.3">SPI3</text>
<text x="47.7" y="216.3">needs</text>
<text x="52.5" y="218.3">external</text>
<text x="54" y="216.3">bench</text>
<text x="60.4" y="216.3">validation.</text>
<text x="60.9" y="218.3">bus.</text>
<text x="12" y="222.1">Raw</text>
<text x="16.7" y="222.1">ADC needs</text>
<text x="27.6" y="222.1">conditioning;</text>
<text x="40.3" y="222.1">no</text>
<text x="43.6" y="222.1">direct</text>
<text x="49.9" y="222.1">LiPo</text>
<text x="54.8" y="222.1">or</text>
<text x="57.8" y="222.1">servo</text>
<text x="63.7" y="222.1">power.</text>
<text x="227" y="230.4">Internal</text>
<text x="227" y="232.3">Two</text>
<text x="231.4" y="232.3">local2.2uF</text>
<text x="235" y="230.4">LDO mode.</text>
<text x="241.9" y="232.3">low-ESR</text>
<text x="246.1" y="230.4">VCAP is</text>
<text x="251" y="232.3">capacitors;</text>
<text x="254.4" y="230.4">not</text>
<text x="258.4" y="230.4">3V3</text>
<text x="262" y="232.3">ESR &lt;100mOhm.</text>
<text x="262.8" y="230.4">and</text>
<text x="267.2" y="230.4">carries</text>
<text x="274.5" y="230.4">no</text>
<text x="277.8" y="230.4">external</text>
<text x="286.2" y="230.4">load.</text>
<text x="227" y="234.3">AN4938</text>
<text x="227" y="236.2">USB</text>
<text x="231.7" y="236.2">supply</text>
<text x="235" y="234.3">Rev7</text>
<text x="238.6" y="236.2">is</text>
<text x="240.4" y="234.3">requires</text>
<text x="241.3" y="236.2">internally</text>
<text x="248.8" y="234.3">VCAP pins</text>
<text x="250.9" y="236.2">bonded</text>
<text x="258.5" y="236.2">toVDD</text>
<text x="259.2" y="234.3">tied.</text>
<text x="264.3" y="234.3">VDDA/VREF</text>
<text x="264.8" y="236.2">in</text>
<text x="267.6" y="236.2">this</text>
<text x="272.1" y="236.2">LQFP100</text>
<text x="275.5" y="234.3">locally</text>
<text x="281.1" y="236.2">package.</text>
<text x="282.6" y="234.3">bypassed.</text>
</g>
<g font-size="1.4" fill="#006464">
<text x="115.8" y="35">STM32H743VIT6</text>
<text x="120.8" y="32.5">U1</text>
<text x="236.8" y="59.2">100nF</text>
<text x="240.8" y="54.1">C6</text>
<text x="242.5" y="59.2">/</text>
<text x="244.6" y="59.2">50V</text>
<text x="272.3" y="59.2">100nF</text>
<text x="276.4" y="54.1">C7</text>
<text x="278" y="59.2">/</text>
<text x="280.1" y="59.2">50V</text>
<text x="307.9" y="59.2">100nF</text>
<text x="311.9" y="54.1">C8</text>
<text x="313.6" y="59.2">/</text>
<text x="315.7" y="59.2">50V</text>
<text x="240.8" y="82">C9</text>
<text x="275.9" y="82">C25</text>
<text x="311.9" y="82">C3</text>
<text x="236.8" y="87.1">100nF</text>
<text x="242.5" y="87.1">/</text>
<text x="244.6" y="87.1">50V</text>
<text x="272.3" y="87.1">100nF</text>
<text x="278" y="87.1">/</text>
<text x="280.1" y="87.1">50V</text>
<text x="307.9" y="87.1">100nF</text>
<text x="313.6" y="87.1">/</text>
<text x="315.7" y="87.1">50V</text>
<text x="240.3" y="110">C26</text>
<text x="237.2" y="115">10uF</text>
<text x="242" y="115">/</text>
<text x="244.1" y="115">10V</text>
<text x="275.9" y="155.7">C10</text>
<text x="311.5" y="155.7">C11</text>
<text x="243.7" y="159.7">10R</text>
<text x="244.2" y="156.7">R1</text>
<text x="273.3" y="160.8">1uF</text>
<text x="277.1" y="160.8">/</text>
<text x="279.2" y="160.8">50V</text>
<text x="307.9" y="160.8">100nF</text>
<text x="313.6" y="160.8">/</text>
<text x="315.7" y="160.8">50V</text>
<text x="253" y="203.9">C36</text>
<text x="288.6" y="203.9">C37</text>
<text x="249.2" y="209">2.2uF</text>
<text x="254.4" y="209">/</text>
<text x="256.5" y="209">VCAP</text>
<text x="284.8" y="209">2.2uF</text>
<text x="290" y="209">/</text>
<text x="292.1" y="209">VCAP</text>
<text x="15" y="242.7">power</text>
<text x="72.1" y="242.7">link</text>
<text x="129.3" y="242.7">pads</text>
<text x="15" y="262.7">storage</text>
<text x="72.1" y="262.7">clock</text>
<text x="129.3" y="262.7">sockets</text>
</g>
<g font-size="1.4" fill="#840000">
<text x="105.3" y="37.6">3V3_CORE</text>
<text x="135.8" y="37.6">VDDA</text>
<text x="232.3" y="47.8">3V3_CORE</text>
<text x="267.9" y="47.8">3V3_CORE</text>
<text x="303.4" y="47.8">3V3_CORE</text>
<text x="88.8" y="52.9">NRST</text>
<text x="151" y="52.9">RPM_IN</text>
<text x="87.7" y="58">BOOT0</text>
<text x="151" y="58">UART2_TX</text>
<text x="151" y="55.4">ADC3_RAW</text>
<text x="88.8" y="63">VDDA</text>
<text x="151" y="60.5">UART2_RX</text>
<text x="151" y="63">IMU_CS</text>
<text x="151" y="65.6">IMU_SCLK</text>
<text x="236.8" y="65.6">GND</text>
<text x="272.4" y="65.6">GND</text>
<text x="307.9" y="65.6">GND</text>
<text x="86" y="70.7">HSE_OUT</text>
<text x="87.3" y="68.1">HSE_IN</text>
<text x="151" y="70.7">IMU_MOSI</text>
<text x="151" y="68.1">IMU_MISO</text>
<text x="81.3" y="75.7">MOTOR_TX_BUF</text>
<text x="151" y="75.7">UART1_TX</text>
<text x="232.3" y="75.7">3V3_CORE</text>
<text x="267.9" y="75.7">3V3_CORE</text>
<text x="303.4" y="75.7">3V3_CORE</text>
<text x="82.4" y="78.3">HOST_TX_RAW</text>
<text x="151" y="83.4">USB_DP_MCU</text>
<text x="151" y="80.8">USB_DM_MCU</text>
<text x="151" y="78.3">UART1_RX</text>
<text x="151" y="85.9">SWDIO</text>
<text x="151" y="88.4">SWCLK</text>
<text x="151" y="91">EXT_SPI_CS</text>
<text x="236.8" y="93.5">GND</text>
<text x="272.4" y="93.5">GND</text>
<text x="307.9" y="93.5">GND</text>
<text x="80.4" y="101.1">USB_PRESENT_n</text>
<text x="88.7" y="98.6">OUT1</text>
<text x="151" y="98.6">BUZZER_CTRL</text>
<text x="151" y="101.1">MOTOR_OK_BUF</text>
<text x="151" y="96.1">LED_DATA</text>
<text x="75.8" y="106.2">USB_SOURCE_DISABLE</text>
<text x="88.7" y="103.7">OUT2</text>
<text x="151" y="103.7">EXT_SPI_SCK</text>
<text x="151" y="106.2">EXT_SPI_MISO</text>
<text x="232.3" y="103.7">3V3_CORE</text>
<text x="80.4" y="113.8">STACK_5V_GOOD</text>
<text x="88.7" y="111.3">OUT4</text>
<text x="88.7" y="108.8">OUT3</text>
<text x="151" y="108.8">EXT_SPI_MOSI</text>
<text x="84" y="118.9">FDCAN1_RX</text>
<text x="151" y="116.4">EXT_I2C_SCL</text>
<text x="151" y="118.9">EXT_I2C_SDA</text>
<text x="84.3" y="121.5">FDCAN1_TX</text>
<text x="236.8" y="121.5">GND</text>
<text x="151" y="126.5">FLASH_CS</text>
<text x="151" y="129.1">FLASH_SCLK_RAW</text>
<text x="151" y="131.6">FLASH_MISO</text>
<text x="151" y="134.2">FLASH_MOSI</text>
<text x="85.1" y="141.8">UART3_RX</text>
<text x="85.4" y="139.2">UART3_TX</text>
<text x="151" y="141.8">ADC2_RAW</text>
<text x="151" y="139.2">ADC1_RAW</text>
<text x="88.7" y="149.4">OUT7</text>
<text x="151" y="149.4">IMU_INT</text>
<text x="232.3" y="149.4">3V3_CORE</text>
<text x="283.1" y="149.4">VDDA</text>
<text x="318.6" y="149.4">VDDA</text>
<text x="84.9" y="154.5">AUX_PD14</text>
<text x="88.7" y="151.9">OUT8</text>
<text x="151" y="151.9">HOST_RUN_RAW</text>
<text x="151" y="154.5">OUT5</text>
<text x="151" y="159.6">AUX_PC8</text>
<text x="151" y="157">OUT6</text>
<text x="88.8" y="164.6">VCAP</text>
<text x="88.8" y="162.1">VCAP</text>
<text x="151" y="162.1">AUX_PC9</text>
<text x="151" y="164.6">UART4_TX</text>
<text x="151" y="167.2">UART4_RX</text>
<text x="247.5" y="167.2">VDDA</text>
<text x="272.4" y="167.2">GND</text>
<text x="307.9" y="167.2">GND</text>
<text x="151" y="172.3">EXT_SENSOR_INT</text>
<text x="117.4" y="192.6">GND</text>
<text x="248.8" y="197.7">VCAP</text>
<text x="284.4" y="197.7">VCAP</text>
<text x="249.5" y="215.4">GND</text>
<text x="285.1" y="215.4">GND</text>
</g>
<g font-size="1" fill="#725600">
<text x="15" y="256.6">File:</text>
<text x="18.3" y="256.6">power.kicad_sch</text>
<text x="72.1" y="256.6">File:</text>
<text x="75.4" y="256.6">peripherals.kicad_sch</text>
<text x="129.3" y="256.6">File:</text>
<text x="132.6" y="256.6">edge-pads.kicad_sch</text>
<text x="15" y="276.6">File:</text>
<text x="18.3" y="276.6">storage.kicad_sch</text>
<text x="72.1" y="276.6">File:</text>
<text x="75.4" y="276.6">clock-reset.kicad_sch</text>
<text x="129.3" y="276.6">File:</text>
<text x="132.6" y="276.6">side-sockets.kicad_sch</text>
</g>
</svg>
